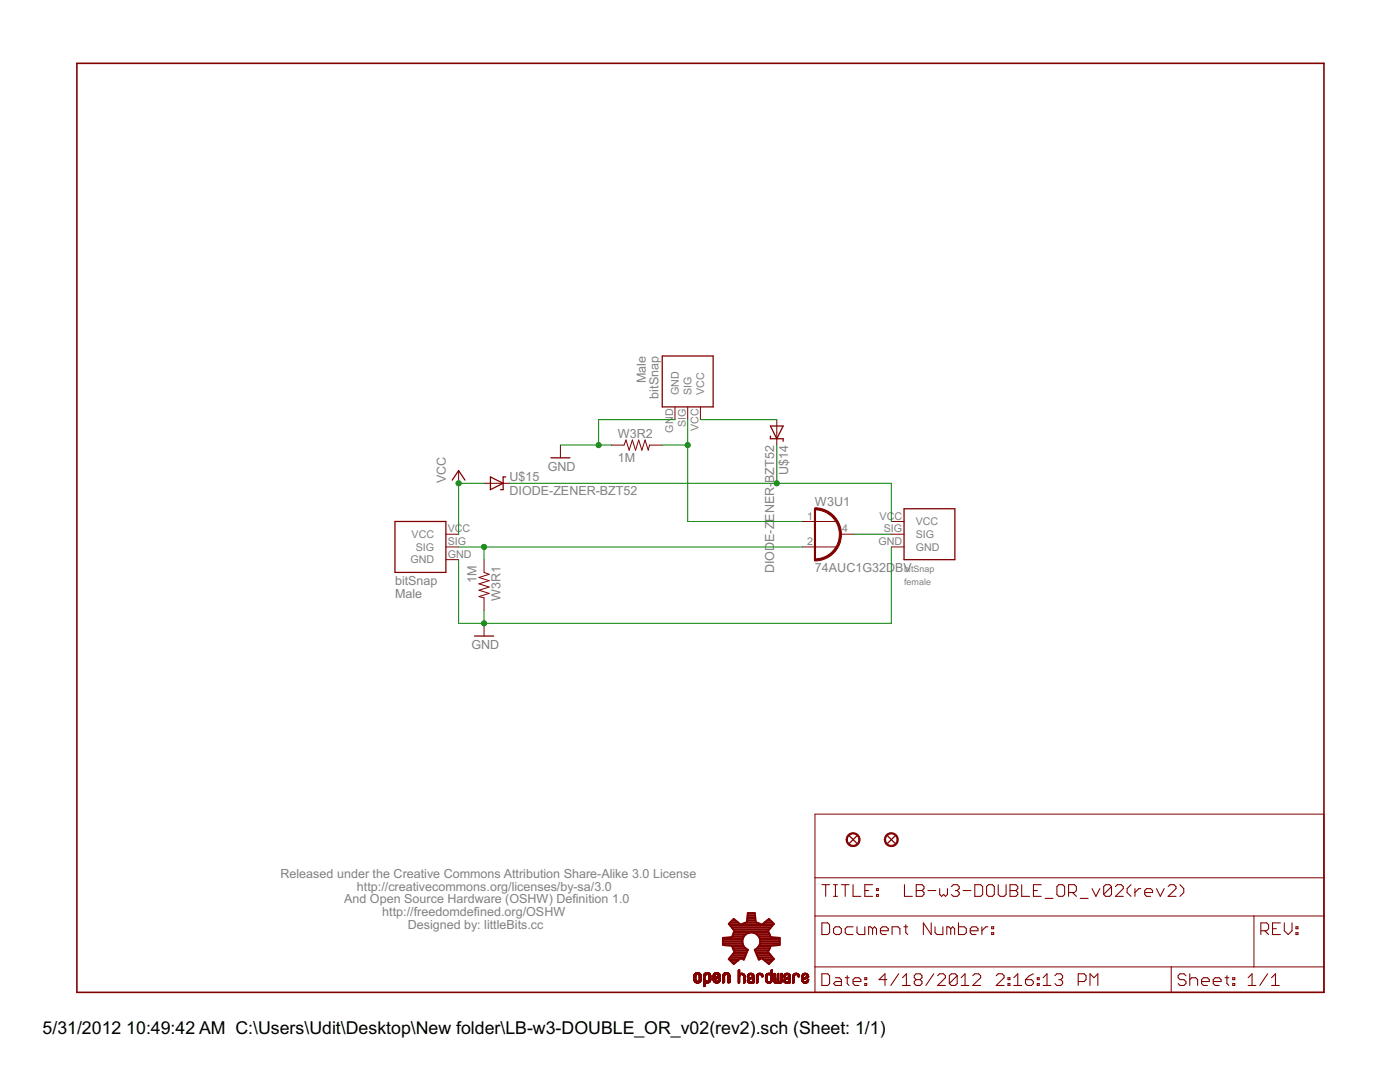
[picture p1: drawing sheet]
<svg xmlns="http://www.w3.org/2000/svg" width="279mm" height="216mm" viewBox="0 0 279 216" stroke-linecap="round" stroke-linejoin="round" font-family="sans-serif">
<path d="M15.3 12.6h248.9v185.4h-248.9z" fill="none" stroke="#800000" stroke-width=".32"/>
<g fill="none" stroke="#800000" stroke-width=".2">
<path d="M91.5 93.9v2.5M96.6 96.4h5.1M111.8 88.8v2.6M122 88.8h2.5l.4-1 .7 2 .6-2 .6 2 .7-2 .6 2 .6-2 .7 2 .2-1h2.6M134.7 81.2v2.5M137.2 81.2v2.5M139.8 81.2v2.5M155 83.7v5.1M89 109.1h2.5M89 106.6h2.5M89 111.7h2.5M96.6 111.7v2.5l1 .4-2 .6 2 .7-2 .6 2 .6-2 .7 2 .6-2 .6 1 .3v2.5"/>
<path d="M160.1 104.1h6.9M160.1 109.1h6.9M167.7 106.6h2.6M177.9 104.1h2.5M177.9 109.1h2.5M177.9 106.6h2.5M96.6 124.4v2.5M162.6 162.5h101.6v35.5h-101.6zM162.6 175.2h101.6M138.5 195.5h.4M138.5 195.4h.4M138.5 195.3h.4"/>
<path d="M138.5 195.2h.4M138.5 195.1h.4M138.5 195h.4M138.5 194.9h.4M138.5 194.8h.4M138.5 195.6h.4M138.5 194.7h.4M138.5 195.7h.6M138.5 195.7h.5M138.5 195.6h.5M138.5 195.8h1.4M138.6 194.4h1.3"/>
<path d="M138.6 195.8h1.2M138.6 194.4h1.2M138.6 195.9h1.2M138.7 194.3h1.1M138.7 196h1M138.7 194.2h1M138.8 196.1h.8M138.8 194.1h.8M138.9 196.1h.7M138.9 194.7h-.4M138.9 194.6h-.4M139 194.6h-.5"/>
<path d="M139 194.1h.5M139 194.5h-.5M139.1 194.1h.3M139.1 196.2h.2M139.1 194.5h-.6M139.3 194.5h.6M139.4 194.5h.5M139.5 195.6h.4M139.5 194.6h.4M139.5 195.5h.4M139.5 194.7h.4M139.6 195.5h.3"/>
<path d="M139.6 195.4h.3M139.6 195.3h.3M139.6 195.2h.3M139.6 195.1h.3M139.6 195h.3M139.6 194.9h.3M139.6 194.8h.3M139.6 194.7h.3M139.8 195.9h-1.2M139.9 195.7h-.5M140.4 196.8h.3M140.4 196.7h.4"/>
<path d="M140.4 196.6h.4M140.4 196.5h.4M140.4 196.4h.4M140.4 196.3h.4M140.4 196.2h.4M140.4 195.9h1.3M140.4 195.8h1.4M140.4 195.7h.6M140.4 195.7h.5M140.4 195.6h.5M140.4 195.6h.4M140.4 195.5h.4"/>
<path d="M140.4 195.4h.4M140.4 195.3h.4M140.4 195.2h.4M140.4 195.1h.4M140.4 195h.4M140.4 194.9h.4M140.4 194.8h.4M140.4 194.7h.4M140.4 196.9h.1M140.4 194.5h.5M140.5 194.4h1.3M140.5 194.3h1.2"/>
<path d="M140.6 194.3h1.1M140.6 194.2h1M140.7 194.2h.9M140.7 196.8h-.3M140.8 194.1h.7M140.8 194.6h-.4M140.9 194.6h-.5M140.9 194.1h.5M141 194.1h.3M141 196.2h.3M141 194.5h-.6M141.2 194.5h.6"/>
<path d="M141.4 194.5h.4M141.4 195.7h.4M141.4 195.6h.4M141.4 194.6h.4M141.4 194.6h.5M141.5 196.1l-1.1 .1M141.5 195.5h.4M141.5 194.7h.4M141.5 195.4h.4M141.5 195.3h.4M141.5 195.2h.4M141.5 195.1h.4"/>
<path d="M141.5 195h.4M141.5 194.9h.4M141.5 194.8h.4M141.5 196.1h-1.1M141.6 196h-1.2M141.8 195.9h-1.4M141.8 195.8h-1.4M141.8 194.4h-1.3M141.8 195.7h-.5M141.9 195.6h-.5M142.3 195.7h.5M142.3 195.6h.5"/>
<path d="M142.3 195.6h.4M142.3 195.5h.4M142.3 195.2h.9M142.3 195h.4M142.3 194.9h.4M142.3 194.8h.4M142.3 194.7h.4M142.3 194.6h.4M142.3 195.7h.6M142.4 195.8h1.3M142.4 195.9h1.3M142.4 194.4h1.3"/>
<path d="M142.5 194.3l1.2 .1M142.5 195.9h1.1M142.5 194.3h1.1M142.5 196h1.1M142.5 194.2h1.1M142.6 196h.9M142.6 194.2h.9M142.6 196.1h.8M142.7 194.1h.7M142.7 196.1h.7M142.7 195.5h-.4M142.8 194.1h.5"/>
<path d="M142.8 195h.9M142.8 194.6h-.5M142.8 195.4l-.5 .1M142.8 194.5h-.5M142.9 196.2h.3M142.9 195.4h-.6M142.9 194.9h.8M142.9 194.1h.3M142.9 194.5h-.6M143 194.9h.7M143 195.3h-.7M143.1 194.8h.6"/>
<path d="M143.2 194.5h.5M143.2 195.3h-.9M143.2 194.8h.5M143.3 195.7h.4M143.3 194.6h.4M143.3 195.6h.4M143.3 194.8h.4M143.3 194.7h.4M143.4 195.5h.3M143.4 195.4h.3M143.4 195.2h-1.1M143.5 195.3h.2"/>
<path d="M143.5 195.1h-1.2M143.6 195.3h.1M143.6 195.1h-1.3M143.7 194.4h-1.3M143.7 195.7h-.5M143.7 195l-1.4 .1M144.2 196h.4M144.2 195.9h.4M144.2 195.8h.4M144.2 195.7h.4M144.2 195.6h.4M144.2 195.5h.4"/>
<path d="M144.2 195.4h.4M144.2 195.3h.4M144.2 195.2h.4M144.2 195.1h.4M144.2 195h.4M144.2 194.9h.4M144.2 194.8h.4M144.2 194.7h.4M144.2 196.1h.3M144.3 194.4h1.3M144.4 194.3h1.1M144.4 194.2h1.1"/>
<path d="M144.5 194.2h.9M144.5 196.1h-.3M144.6 194.1h.7M144.6 196h-.4M144.7 194.6h-.5M144.7 194.6h-.4M144.7 194.1h.5M144.7 194.5h-.4M144.8 194.1h.3M144.8 194.5h-.5M145.1 194.5h.5M145.2 194.5h.4"/>
<path d="M145.2 194.6h.5M145.3 194.7h.4M145.3 196h.4M145.3 195.9h.4M145.3 195.8h.4M145.3 195.7h.4M145.3 195.6h.4M145.3 195.5h.4M145.3 195.4h.4M145.3 195.3h.4M145.3 195.2h.4M145.3 195.1h.4"/>
<path d="M145.3 195h.4M145.3 194.9h.4M145.3 194.8h.4M145.5 196.1h-.2M145.6 196.1h-.3M145.7 196h-.4M147.3 196.2h.1M147.3 196h.3M147.3 195.9h.3M147.3 195.8h.3M147.3 195.7h.3M147.3 195.6h.3"/>
<path d="M147.3 195.5h.3M147.3 195.4h.3M147.3 195.3h.3M147.3 195.2h.3M147.3 195.1h.3M147.3 195h.3M147.3 194.9h.3M147.3 194.8h.3M147.3 194.5h.5M147.3 194.5h1.3M147.3 194.4h1.2M147.3 194.3l1.2 .1"/>
<path d="M147.3 194.3h1.1M147.3 194.2h.4M147.3 194.2h.3M147.3 194.1h.3M147.3 194h.3M147.3 193.9h.3M147.3 193.8h.3M147.3 193.7h.3M147.3 193.6h.3M147.4 193.6h.2M147.4 193.5h.2M147.5 193.5h.1"/>
<path d="M147.6 196.1l-.3 .1M147.6 196.1h-.3M147.6 194.8h-.3M147.7 194.7l-.4 .1M147.7 194.7h-.4M147.7 194.6h-.4M147.7 194.2h.6M147.8 194.6h-.5M147.8 194.2h.5M148.2 194.5h.4M148.3 194.6h.4M148.4 194.7h.3"/>
<path d="M148.4 194.7l.3 .1M148.4 196.2h.1M148.4 196.1h.3M148.4 196h.3M148.4 195.9h.3M148.4 195.8h.3M148.4 195.7h.3M148.4 195.6h.3M148.4 195.5h.3M148.4 195.4h.3M148.4 195.3h.3M148.4 195.2h.3"/>
<path d="M148.4 195.1h.3M148.4 195h.3M148.4 194.9h.3M148.4 194.8h.3M148.7 196.1l-.3 .1M149.1 195.7h.4M149.1 195.7h.3M149.1 195.6h.3M149.1 194.8h.3M149.2 195.8h.3M149.2 195h.1M149.2 194.8h.2"/>
<path d="M149.2 195.9h.4M149.2 195.9h.8M149.2 196h.8M149.3 196h.7M149.3 194.4h1.1M149.3 196.1h.8M149.3 194.4h1M149.4 196.1h.7M149.4 194.9h-.3M149.4 194.3l.9 .1M149.5 195.2h1M149.5 194.3h.7"/>
<path d="M149.5 195.6h-.4M149.5 194.7l-.3 .1M149.5 194.7h-.3M149.5 196.2h.5M149.5 195.5h-.3M149.5 194.6h-.3M149.5 194.2h.6M149.6 195.5h-.4M149.6 195.1h.9M149.6 194.6h-.4M149.6 194.2h.5M149.6 194.5h-.4"/>
<path d="M149.7 195.4l-.5 .1M149.7 195.1h.8M149.7 196.2h-.1M149.8 196.2h.1M149.8 195.4h-.6M149.8 195.9h.2M149.8 195.1h.7M149.9 195.3h-.7M150 195h.5M150 194.5h.4M150.1 194.9h.4M150.1 194.6h.4"/>
<path d="M150.1 195.3h-.8M150.2 194.9h.3M150.2 194.7h.3M150.2 195.3h.3M150.2 194.8h.3M150.2 196.2h.1M150.2 196.1h.3M150.2 196h.3M150.2 195.9h.3M150.2 195.8h.3M150.2 195.7h.3M150.2 195.6h.3"/>
<path d="M150.2 195.5h.3M150.2 195.4h.3M150.4 194.5h-1.1M150.5 196.1l-.3 .1M150.5 195.2h-1.1M151 196.2h.1M151 196h.3M151 195.9h.3M151 195.8h.3M151 195.7h.3M151 195.6h.3M151 195.5h.3"/>
<path d="M151 195.4h.3M151 195.3h.3M151 195.2h.3M151 195.1h.3M151 195h.3M151 194.9h.3M151 194.8h.3M151 194.7h.3M151 194.5h.5M151 194.5h1.2M151.1 194.4h1.1M151.1 194.4h1"/>
<path d="M151.2 194.4h.9M151.2 196.1l-.2 .1M151.2 196.1h-.2M151.3 196h-.3M151.3 194.3h.7M151.3 194.7h-.3M151.3 194.6h-.3M151.4 194.2h.5M151.4 194.6h-.4M151.8 194.5h.4M151.9 194.6h.4M152 194.6h.3"/>
<path d="M152 194.7h.3M152 194.9h.3M152 194.8h.3M152.2 194.9h-.1M152.8 195.6h.3M152.8 195.5h.3M152.8 195.4h.3M152.8 195.3h.3M152.8 195.2h.3M152.8 195.1h.3M152.8 195h.3M152.8 194.9h.3"/>
<path d="M152.8 194.8h.3M152.8 195.7h.3M152.8 194.7h.3M152.8 194.6h.3M152.8 195.8h.4M152.8 195.9h.6M152.9 195.9h1.1M152.9 196h1.1M152.9 194.4h1.2M153 194.4h1.1M153 196h.9M153 194.3h1.1"/>
<path d="M153 196.1h.9M153.1 196.1h.7M153.1 194.8h-.3M153.1 194.3h1M153.1 194.7l-.3 .1M153.2 194.2h.5M153.2 196.2h.5M153.2 194.6h-.4M153.3 194.5h-.5M153.4 196.2h.1M153.5 196.2h.1M153.5 195.9h.6"/>
<path d="M153.6 194.5h.5M153.7 195.8h.4M153.7 194.6h.4M153.8 194.6h.3M153.8 194.7h.3M153.8 195.7h.3M153.8 194.2h.3M153.8 195.6h.3M153.8 195.5h.3M153.8 195.4h.3M153.8 195.3h.3M153.8 195.2h.3"/>
<path d="M153.8 195.1h.3M153.8 195h.3M153.8 194.9h.3M153.8 194.8h.3M153.8 194.1h.3M153.8 194h.3M153.8 193.9h.3M153.8 193.8h.3M153.8 193.7h.3M153.8 193.6h.3M153.9 193.6h.2M153.9 193.5h.2"/>
<path d="M154.1 193.5h.1M154.1 195.7h-.3M154.1 194.5h-1.2M154.4 195.7h.3M154.4 195.6h.3M154.4 195.5h.3M154.4 195.4h.3M154.4 195.3h.3M154.4 195.2h.3M154.4 195.1h.3M154.4 195h.3M154.4 194.9h.3"/>
<path d="M154.4 194.8h.3M154.4 194.7h.3M154.4 194.6h.3M154.4 194.5h.3M154.4 194.4h.3M154.4 195.9h.5M154.4 195.8h.3M154.5 195.9h1.6M154.5 194.3h.2M154.5 196h1.5M154.6 196.1h1.4M154.6 194.2h.1"/>
<path d="M154.6 196.1h1.3M154.7 196.2h.4M154.8 196.2h.1M154.9 196.2h.1M154.9 195.9h.7M155.1 195.8h.3M155.1 195.7h.3M155.1 195.6h.3M155.1 195.5h.3M155.1 195.4h.3M155.1 195.3h.3M155.1 195.2h.3"/>
<path d="M155.1 195.1h.3M155.1 195h.3M155.1 194.9h.3M155.1 194.8h.3M155.1 194.7h.3M155.1 194.6h.3M155.1 194.5h.3M155.1 194.4h.3M155.1 194.3h.3M155.2 194.3h.2M155.3 194.2h.1M155.4 196.2h.4"/>
<path d="M155.7 196.2h.1M155.8 195.8h.3M155.8 195.7h.3M155.8 195.6h.3M155.8 195.5h.3M155.8 195.4h.3M155.8 195.3h.3M155.8 195.2h.3M155.8 195.1h.3M155.8 195h.3M155.8 194.9h.3M155.8 194.8h.3"/>
<path d="M155.8 194.7h.3M155.8 194.6h.3M155.8 194.5h.3M155.8 194.4h.3M155.8 194.3h.3M155.9 194.3h.2M156 194.2h.1M156.1 195.9h-.4M156.4 195.8h.3M156.4 195.7h.3M156.4 195.6h.3M156.4 195.8h.4"/>
<path d="M156.4 194.8h.3M156.4 194.7h.3M156.4 195.9h.5M156.4 195.9h.8M156.4 194.6h.4M156.5 196h.8M156.5 195h-.1M156.5 194.4h1.1M156.6 194.4h1M156.6 196.1h.7M156.6 194.9h-.2M156.6 194.4h.9"/>
<path d="M156.7 194.9h-.3M156.7 194.8h-.3M156.7 195.6h-.3M156.7 195.2h1M156.7 194.3h.8M156.7 194.7h-.3M156.8 196.2h.5M156.8 195.5h-.4M156.8 194.2h.6M156.8 195.1h.9M156.8 194.6h-.3M156.8 194.2h.5"/>
<path d="M156.9 194.5h-.4M157 196.2h.1M157 195.4l-.6 .1M157 195.1h.7M157 195.4h-.5M157.1 195.9h.1M157.1 195.1h.6M157.2 195.3h-.7M157.2 195h.5M157.2 194.5h.5M157.3 194.6h.4M157.3 194.9h.4"/>
<path d="M157.4 195.3h-.9M157.4 194.9h.3M157.4 194.6h.3M157.4 194.7h.3M157.5 195.3h.2M157.5 194.8h.2M157.5 196.2h.1M157.5 196.1h.2M157.5 196h.2M157.5 195.9h.2M157.5 195.8h.2M157.5 195.7h.2"/>
<path d="M157.5 195.6h.2M157.5 195.5h.2M157.5 195.4h.2M157.6 194.5h-1.1M157.7 196.1l-.2 .1M157.7 195.2h-1.1M158.2 196.2h.1M158.2 196.1h.3M158.2 196h.3M158.2 195.9h.3M158.2 195.8h.3M158.2 195.7h.3"/>
<path d="M158.2 195.6h.3M158.2 195.5h.3M158.2 195.4h.3M158.2 195.3h.3M158.2 195.2h.3M158.2 195.1h.3M158.2 195h.3M158.2 194.9h.3M158.2 194.8h.3M158.2 194.6h.4M158.3 194.5h1.2M158.3 194.4h1.1"/>
<path d="M158.4 194.4h1M158.4 194.4h.9M158.5 196.1l-.3 .1M158.5 194.3h.8M158.5 194.7l-.3 .1M158.6 194.7h-.4M158.6 194.2h.6M158.6 194.2h.5M158.7 194.6h-.5M158.7 194.5h-.4M159.1 194.5h.4M159.1 194.6h.4"/>
<path d="M159.2 194.6h.4M159.2 194.7h.4M159.3 194.8h.3M159.3 194.7h.3M159.3 194.9h.2M159.6 194.9h-.3M160 195.7h.4M160 195.7h.3M160 195.6h.3M160 195.5h.4M160 195.2h1.1M160 195.1h.3"/>
<path d="M160 195h.3M160 194.9h.3M160 194.8h.3M160 194.7h.3M160.1 195.8h.3M160.1 195.9h.5M160.1 195.8h.4M160.1 195.9h1.2M160.1 194.5h1.2M160.2 196h1M160.2 194.4h1M160.3 194.4h.8"/>
<path d="M160.3 196.1h.8M160.3 194.3h.8M160.4 194.7h-.4M160.4 195.5h-.4M160.4 194.6h-.4M160.4 194.2h.6M160.4 196.2h.6M160.5 194.6h-.4M160.5 194.2h.4M160.5 194.5h-.4M160.6 195.4l-.6 .1M160.6 195.4h-.6"/>
<path d="M160.7 196.2h-.1M160.7 196.2h.1M160.8 195.3h-.8M160.9 194.9h.5M160.9 194.5h.4M160.9 195.3h-.9M160.9 194.6h.5M161 195.8h.3M161 194.9h.4M161 195.2h-1M161 194.6h.4M161 195.7h.4"/>
<path d="M161 194.7h.4M161.1 195.7h.3M161.1 194.7h.3M161.1 195.6h.3M161.1 194.8h.3M161.1 195.5h.3M161.2 195.5h.2M161.2 195.1h-.8M161.3 195.9h-.5M161.3 195.1h-.8M161.4 195.8h-.4M161.4 195l-.8 .1"/>
<path d="M161.4 195.6h-.3M161.4 195h-.6M162.6 182.8h101.6M162.6 192.9h101.6M233.7 192.9v5.1M250.3 182.8v10.1"/>
</g>
<g fill="none" stroke="#800000" stroke-width=".21">
<path d="M164 176.5h1.6M164.8 176.5v2.4M166.3 176.5h.8M166.3 178.9h.8M166.7 176.5v2.4M167.9 176.5h1.6M168.7 176.5v2.4M170.2 176.5v2.4h1.6M172.6 177.7h.8M174.1 176.5h-1.5v2.4h1.5M174.9 178.5h.4v.4h-.4zM174.9 177.3h.4v.4h-.4z"/>
<path d="M180.5 176.5v2.4h1.6M182.9 176.5h1.1l.4 .4v.4l-.4 .4 .4 .4v.4l-.4 .4h-1.1zM182.9 177.7h1.1M185.2 177.7h1.6M187.5 177.3v1.2l.4 .4 .4-.4 .4 .4 .4-.4v-1.2M189.9 176.9l.4-.4h.7l.4 .4v.4l-.4 .4M190.6 177.7h.4M191 177.7l.4 .4v.4l-.4 .4h-.7l-.4-.4M192.2 177.7h1.6M194.5 176.5h1.2l.4 .4v1.6l-.4 .4h-1.2zM197.3 176.5h.8l.3 .4v1.6l-.3 .4h-.8l-.4-.4v-1.6zM199.2 176.5v2l.4 .4h.8l.4-.4v-2"/>
<path d="M201.6 176.5h1.1l.4 .4v.4l-.4 .4 .4 .4v.4l-.4 .4h-1.1zM201.6 177.7h1.1M203.9 176.5v2.4h1.6M206.2 177.7h.8M207.8 176.5h-1.6v2.4h1.6M208.6 179.3h1.5M211.3 176.5h.8l.4 .4v1.6l-.4 .4h-.8l-.4-.4v-1.6zM213.3 178.1h1.1l.4-.4v-.8l-.4-.4h-1.1v2.4M214 178.1l.8 .8M215.6 179.3h1.5M217.9 177.3l.8 1.6 .8-1.6M221.8 176.9l-.4-.4h-.7l-.4 .4v1.6"/>
<path d="M221.8 176.9v1.6l-.4 .4h-.7l-.4-.4M221.8 176.9l-1.5 1.6M222.6 176.9l.4-.4h.8l.4 .4v.4l-1.6 1.6h1.6M225.7 176.5l-.8 .8v.8l.8 .8M226.5 177.3v1.6M227.7 177.3h-.4l-.8 .8M228.5 178.1h1.5v-.4l-.4-.4h-.8l-.3 .4v.8l.3 .4h.8M230.8 177.3l.8 1.6 .7-1.6M233.1 176.9l.4-.4h.8l.4 .4v.4l-1.6 1.6h1.6M235.5 176.5l.7 .8v.8l-.7 .8M164 184.1h1.2l.4 .4v1.6l-.4 .4h-1.2zM164 194.3h1.2l.4 .4v1.6l-.4 .3h-1.2z"/>
<path d="M166.3 185.3l.4-.4h.8l.4 .4v.8l-.4 .4h-.8l-.4-.4zM166.7 195.1h.8l.4 .4v1.1h-1.2l-.4-.3 .4-.4h1.2M168.7 195.1h.8M169.1 194.7v1.6l.4 .3M170.2 195.9h1.6v-.4l-.4-.4h-.8l-.4 .4v.8l.4 .3h.8M170.2 184.9h-1.1l-.4 .4v.8l.4 .4h1.1M171 184.9v1.2l.4 .4h1.2v-1.6M172.6 196.3h.4v.3h-.4zM172.6 195.1h.4v.4h-.4zM174.1 185.3l-.3-.4h-.4v1.6M174.1 185.3l.4-.4 .4 .4v1.2M174.1 185.3v1.2"/>
<path d="M175.7 185.7h1.6v-.4l-.4-.4h-.8l-.4 .4v.8l.4 .4h.8M177 195.5h-1.6l1.2-1.2v2.3M178 186.5v-1.6h1.2l.4 .4v1.2M179.3 194.3l-1.5 2.3M180.1 196.6h1.6M180.1 195.1l.8-.8v2.3M180.4 184.9h.8M180.8 184.5v1.6l.4 .4M182.8 195.5l-.3 .4v.4l.3 .3h.8l.4-.3v-.4l-.4-.4M182.8 195.5l-.3-.4v-.4l.3-.4h.8l.4 .4v.4l-.4 .4M182.8 195.5h.8M185.8 184.1v2.4l-1.5-2.4v2.4"/>
<path d="M186.4 194.3l-1.6 2.3M186.6 184.9v1.2l.4 .4h1.2v-1.6M187.1 194.7l.4-.4h.8l.4 .4v.4l-1.6 1.5h1.6M189.7 185.3l.4-.4 .4 .4v1.2M189.7 185.3l-.4-.4h-.3v1.6M189.7 185.3v1.2M191 194.7v1.6l-.4 .3h-.7l-.4-.3M191 194.7l-.4-.4h-.7l-.4 .4v1.6M191 194.7l-1.5 1.6M191.3 184.1v2.4h1.2l.3-.4v-.8l-.3-.4h-1.2M191.8 196.6h1.6M191.8 195.1l.8-.8v2.3"/>
<path d="M193.6 185.7h1.6v-.4l-.4-.4h-.8l-.4 .4v.8l.4 .4h.8M194.1 194.7l.4-.4h.8l.4 .4v.4l-1.6 1.5h1.6M196 184.9v1.6M197.1 184.9h-.4l-.7 .8M197.9 186.1h.4v.4h-.4zM197.9 184.9h.4v.4h-.4zM198.8 194.7l.4-.4h.8l.4 .4v.4l-1.6 1.5h1.6M201.2 196.3h.3v.3h-.3zM201.2 195.1h.3v.4h-.3zM202.3 196.6h1.6M202.3 195.1l.8-.8v2.3M204.7 195.5h1.1l.4 .4v.4l-.4 .3h-.7l-.4-.3z"/>
<path d="M206.2 194.3l-.8 .4-.7 .8M207 196.3h.4v.3h-.4zM207 195.1h.4v.4h-.4zM208.2 196.6h1.5M208.2 195.1l.8-.8v2.3M210.5 194.7l.4-.4h.8l.4 .4v.4l-.4 .4M211.3 195.5h.4M211.7 195.5l.4 .4v.4l-.4 .3h-.8l-.4-.3M215.2 195.9h1.2l.3-.4v-.8l-.3-.4h-1.2v2.3M217.5 196.6v-2.3l.8 .8 .8-.8v2.3M236.7 194.7l-.4-.4h-.8l-.4 .4v.4l.4 .4h.8l.4 .4v.4l-.4 .3h-.8l-.4-.3M237.4 195.5l.4-.4h.8l.4 .4v1.1"/>
<path d="M237.4 194.3v2.3M239.8 195.9h1.5v-.4l-.3-.4h-.8l-.4 .4v.8l.4 .3h.8M242.1 195.9h1.6v-.4l-.4-.4h-.8l-.4 .4v.8l.4 .3h.8M244.5 195.1h.8M244.9 194.7v1.6l.4 .3M246 196.3h.4v.3h-.4zM246 195.1h.4v.4h-.4zM249.1 196.6h1.5M249.1 195.1l.8-.8v2.3M251.6 185.7h1.2l.4-.4v-.8l-.4-.4h-1.2v2.4M252.4 185.7l.8 .8M253 194.3l-1.6 2.3"/>
<path d="M253.8 196.6h1.5M253.8 195.1l.8-.8v2.3M254 185.3h.7M255.5 184.1h-1.5v2.4h1.5M256.3 184.1v1.6l.8 .8 .8-.8v-1.6M258.6 186.1h.4v.4h-.4zM258.6 184.9h.4v.4h-.4z"/>
</g>
<g fill="none" stroke="#800000" stroke-width=".25">
<path d="M132.2 71h10.1v10.2h-10.1zM90.3 95.8l1.2-1.9 1.3 1.9M97.9 95.2l2.5 1.2-2.5 1.3zM100.9 95.2h-.5v2.5h-.5M109.9 91.4h3.8M153.8 85h2.5l-1.3 2.5zM153.8 87v.5h2.5v.6M78.8 104.1h10.2v10.1h-10.2zM180.4 101.5h10.2v10.2h-10.2zM94.7 126.9h3.8M169.5 166.8l1.5 1.5M171 166.8l-1.5 1.5"/>
<path d="M177.1 166.8l1.5 1.5M178.6 166.8l-1.5 1.5"/>
</g>
<g fill="#800000" stroke="#800000" stroke-width=".2">
<path d="M162.7 101.3a5.3 5.3 0 0 1 5.2 5.4 5.3 5.3 0 0 1-5.3 5.2v-.4a4.9 4.9 0 0 0 4.9-4.8 4.9 4.9 0 0 0-4.8-5z" fill-rule="evenodd"/>
<path d="M169.2 166.6a1.4 1.4 0 0 1 2.3 .2 1.4 1.4 0 0 1-.9 2.1 1.4 1.4 0 0 1-1.7-1.4h.2a1.14 1.14 0 0 1 1.7-.9 1.14 1.14 0 0 1 .1 1.9 1.14 1.14 0 0 1-1.8-.7v-.3h-.2z" fill-rule="evenodd"/>
<path d="M176.8 166.6a1.4 1.4 0 0 1 2.3 .2 1.4 1.4 0 0 1-.8 2.1 1.4 1.4 0 0 1-1.8-1.4h.2a1.14 1.14 0 0 1 1.7-.9 1.14 1.14 0 0 1 .2 1.9 1.14 1.14 0 0 1-1.8-.7l-.1-.3h-.2z" fill-rule="evenodd"/>
</g>
<path d="M162.6 101.5v10.2" fill="none" stroke="#800000" stroke-width=".42"/>
<g fill="none" stroke="#800000" stroke-width=".38">
<path d="M144.3 188.2h3.9M144.3 187.9h3.9M144.3 187.5h3.9M144.3 187.2h4M144.6 188.6h3.7M145.4 191.4h2.2M145.5 184.4h2.2M145.7 191h2.9M145.7 184h1.6M145.8 184.7h8.3M145.8 191.7h1.4M146 190.7h2.8"/>
<path d="M146 185.1h7.8M146.1 183.7h.8M146.1 192.1h.7M146.2 186.8h2.3M146.2 188.9h2.3M146.3 186.5h2.5M146.3 190.3h2.6M146.3 189.3h2.6M146.3 185.4h7.2M146.4 186.2l-.3 .8-1.8 .2v1.4l1.8 .1 .5 1.2-1.2 1.5M146.4 186.1h3.1M146.5 189.6h2.7"/>
<path d="M146.6 190h2.5M146.6 185.8l-1.2-1.5 1-1 1.4 1.2 1.3-.5 .1-1.8h1.4l.2 1.8 1.2 .5 1.5-1.2 1 1-1.2 1.5M146.6 185.8l-.2 .4M146.6 185.8h6.7M148.1 184.4h3.7M148.2 187.6a1.76 1.76 0 0 0 1.1 1.9l-.9 2-.6-.3-1.4 1.2-1-1M148.2 187.6a1.78 1.78 0 0 1 1.9-1.5 1.78 1.78 0 0 1 1.6 1.8M148.2 191.4h.3M149 184h1.9M149.1 183.7h1.7M149.1 183.3h1.6M149.2 183h1.5"/>
<path d="M149.2 182.6h1.5M149.2 182.3h1.4M150.4 186.1h3.1M150.7 189.6h2.7M150.8 190h2.5M151 190.3h2.6M151 189.3h2.6M151.1 186.5h2.5M151.1 190.7h2.8M151.3 191h2.9M151.4 188.9h2.3M151.4 191.4h.3"/>
<path d="M151.4 186.8h2.3M151.6 188.6h3.7M151.6 187.2h4M151.7 188.2h3.9M151.7 187.5h3.9M151.7 187.9h3.9M152.2 184.4h2.2M152.3 191.4h2.1M152.6 184h1.6M152.7 191.7h1.4M153 183.7h.8M153.1 192.1h.6"/>
<path d="M153.3 185.8l.2 .4M153.5 186.2l.3 .8 1.8 .2v1.4l-1.8 .1-.5 1.2 1.2 1.5-1 1-1.5-1.2-.6 .3-.8-2 .9-.8 .2-.8"/>
</g>
<g fill="none" stroke="#008000" stroke-width=".2">
<path d="M96.6 96.4h-5.1v10.2M101.7 96.4h76.2v7.7M111.8 88.8h10.2M132.2 88.8h5M134.7 83.7h-15.2v5.1M137.2 83.7v20.4h22.9M139.8 83.7h15.2M155 88.8v7.6M91.5 109.1h68.6M96.6 109.1v2.6M170.3 106.6h7.6M177.9 109.1v15.3h-86.4v-12.7"/>
<path d="M96.6 121.8v2.6"/>
</g>
<g fill="#008000" stroke="#008000" stroke-width=".2">
<circle cx="137.2" cy="88.8" r=".51"/>
<circle cx="96.6" cy="109.1" r=".51"/>
<circle cx="91.5" cy="96.4" r=".51"/>
<circle cx="96.6" cy="124.4" r=".51"/>
<circle cx="119.5" cy="88.8" r=".51"/>
<circle cx="155" cy="96.4" r=".51"/>
</g>
<g font-size="4">
<text x="8.5" y="206.4">5/31/2012</text>
<text x="25.2" y="206.4">10:49:42 AM C:\Users\Udit\Desktop\New folder\LB-w3-DOUBLE_OR_v02(rev2).sch (Sheet: 1/1)</text>
</g>
<g font-size="2.8" fill="#808080">
<text x="128.9" y="76.5" transform="rotate(-90 128.9 76.5)">Male</text>
<text x="131.4" y="79.6" transform="rotate(-90 131.4 79.6)">bitSnap</text>
<text x="123.3" y="87.3">W3R2</text>
<text x="101.7" y="96">U$15</text>
<text x="109.3" y="93.9">GND</text>
<text x="123.3" y="92.1">1M</text>
<text x="157.3" y="94.8" transform="rotate(-90 157.3 94.8)">U$14</text>
<text x="89" y="96.4" transform="rotate(-90 89 96.4)">VCC</text>
<text x="101.7" y="98.8">DIODE-ZENER-BZT52</text>
<text x="154.5" y="96.4" transform="rotate(-90 154.5 96.4)">BZT52</text>
<text x="162.6" y="100.9">W3U1</text>
<text x="78.8" y="116.8">bitSnap</text>
<text x="78.8" y="119.3">Male</text>
<text x="95.1" y="116.4" transform="rotate(-90 95.1 116.4)">1M</text>
<text x="99.9" y="120" transform="rotate(-90 99.9 120)">W3R1</text>
<text x="154.5" y="114.4" transform="rotate(-90 154.5 114.4)">DIODE-ZENER-</text>
<text x="162.6" y="114.2">74AUC1G32D</text>
<text x="178.6" y="114.2">BV</text>
<text x="94.1" y="129.5">GND</text>
<text x="56" y="175.2">Released under the Creative Commons Attribution Share-Alike 3.0 License</text>
<text x="71.2" y="177.7">http://creativecommons.org/licenses/by-sa/3.0</text>
<text x="68.7" y="180.2">And Open Source Hardware (OSHW) Definition 1.0</text>
<text x="76.3" y="182.8">http://freedomdefined.org/OSHW</text>
<text x="81.4" y="185.3">Designed by: littleBits.cc</text>
</g>
<g font-size="2.4" fill="#808080">
<text x="134.3" y="83.1" transform="rotate(-90 134.3 83.1)">D</text>
<text x="135.5" y="78.9" transform="rotate(-90 135.5 78.9)">GND</text>
<text x="138" y="78.9" transform="rotate(-90 138 78.9)">SIG</text>
<text x="140.5" y="78.9" transform="rotate(-90 140.5 78.9)">VCC</text>
<text x="134.3" y="86.3" transform="rotate(-90 134.3 86.3)">GN</text>
<text x="136.9" y="85.2" transform="rotate(-90 136.9 85.2)">SIG</text>
<text x="139.4" y="86.1" transform="rotate(-90 139.4 86.1)">VCC</text>
<text x="82.1" y="107.4">VCC</text>
<text x="89.3" y="106.2">VCC</text>
<text x="161.1" y="103.7">1</text>
<text x="168.1" y="106.2">4</text>
<text x="175.6" y="103.7">VC</text>
<text x="176.4" y="106.2">SIG</text>
<text x="178.5" y="103.7">C</text>
<text x="182.8" y="104.8">VCC</text>
<text x="182.8" y="107.4">SIG</text>
<text x="81.9" y="112.4">GND</text>
<text x="83" y="109.9">SIG</text>
<text x="89.3" y="108.8">SIG</text>
<text x="89.3" y="111.3">GND</text>
<text x="161.1" y="108.8">2</text>
<text x="175.3" y="108.8">GND</text>
<text x="182.8" y="109.9">GND</text>
</g>
<g font-size="2" fill="#808080">
<text x="180.4" y="114.2">bitSnap</text>
<text x="180.4" y="116.8">female</text>
</g>
</svg>
